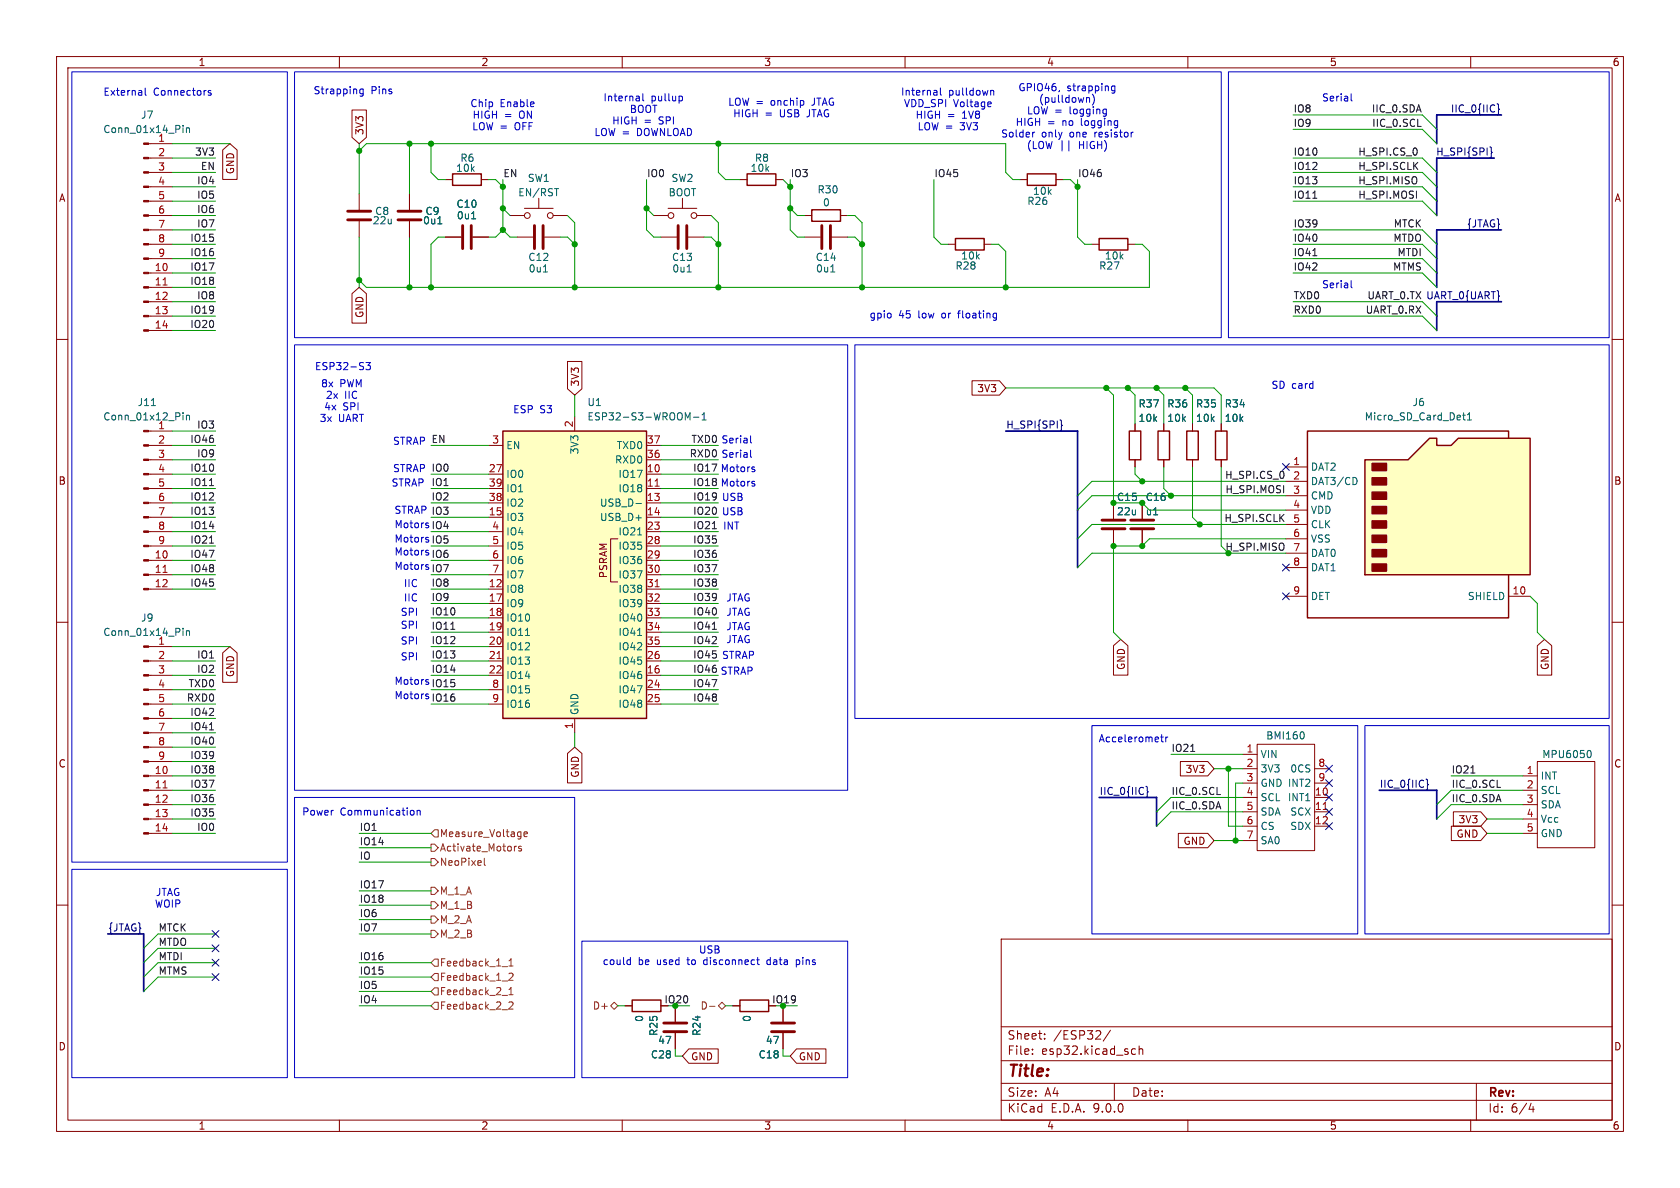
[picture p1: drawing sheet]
<svg xmlns="http://www.w3.org/2000/svg" width="297mm" height="210mm" viewBox="0 0 297 210" stroke-linecap="round" stroke-linejoin="round" font-family="sans-serif">
<g fill="none" stroke="#840000" stroke-width=".18">
<path d="M10 10h277v190h-277zM12 12h273v186h-273zM60 10v2M110 10v2M160 10v2M210 10v2M260 10v2M10 60h2M285 60h2M10 110h2M285 110h2M10 160h2"/>
<path d="M177 166h108v32h-108zM285 160h2M60 198v2M110 198v2M160 198v2M177 194.5h108M177 191.5h108M177 187.5h108M177 181.5h108M182.5 186.3v.1M182.5 185.5v.1M184.7 183.6v.1"/>
<path d="M184.7 182.8v.1M196.3 182.1l-1.3 2M197 191.5v3M200.2 186.3h.5M200.2 185.5h.5M201.4 185.5l.2-.1 .4 .1v.9M201.4 184.9v1.5M210 198v2M260 198v2M261 191.5v6.5M270.7 195l-.4 1.1h.9M271 195.6v1"/>
</g>
<path d="M88.9 76.2h25.4v50.8h-25.4z" fill="#ffffc2"/>
<path d="M80 30.7h5.1v2.1h-5.1zM132.1 30.7h5.1v2.1h-5.1zM143.5 37.1h5.1v2h-5.1zM88.9 76.2h25.4v50.8h-25.4zM111.8 176.8h5v2h-5zM130.8 176.8h5.1v2h-5.1z" fill="none" stroke="#840000" stroke-width=".25"/>
<g fill="none" stroke="#840000" stroke-width=".18">
<path d="M63.5 34.3v2.8M63.5 39.1v2.8M72.4 34.3v2.8M72.4 39.1v2.8M78.7 31.8h1.3M85.1 31.8h1.3M90.2 38.1h2.5M92.7 36.8h5.1M95.2 35.1v1.7M97.8 38.1h2.5M115.6 38.1h2.5M118.1 36.8h5.1"/>
<path d="M120.6 35.1v1.7M123.2 38.1h2.5M130.8 31.8h1.3M137.2 31.8h1.2M142.2 38.1h1.3M148.6 38.1h1.3M78.7 41.9h2.8M83.6 41.9h2.8M91.4 41.9h2.8M96.3 41.9h2.8M116.8 41.9h2.8M121.7 41.9h2.8"/>
<path d="M26.3 78.7h4.2M26.3 76.2h4.2M86.4 78.7h2.5M101.6 73.7v2.5M114.3 78.7h2.5M26.3 83.8h4.2M26.3 86.4h4.2M26.3 88.9h4.2M26.3 91.4h4.2M26.3 94h4.2M26.3 96.5h4.2M26.3 99.1h4.2"/>
<path d="M26.3 81.3h4.2M86.4 83.8h2.5M86.4 86.4h2.5M86.4 88.9h2.5M86.4 91.4h2.5M86.4 94h2.5M86.4 96.5h2.5M86.4 99.1h2.5M109.2 95.3h-1.3v7.6h1.3M114.3 83.8h2.5M114.3 86.4h2.5M114.3 88.9h2.5"/>
<path d="M114.3 91.4h2.5M114.3 94h2.5M114.3 96.5h2.5M114.3 99.1h2.5M114.3 81.3h2.5M26.3 101.6h4.2M26.3 104.1h4.2M26.3 114.3h4.2M26.3 116.8h4.2M26.3 119.4h4.2M86.4 101.6h2.5M86.4 104.1h2.5"/>
<path d="M86.4 106.7h2.5M86.4 109.2h2.5M86.4 111.8h2.5M86.4 114.3h2.5M86.4 116.8h2.5M86.4 119.4h2.5M114.3 101.6h2.5M114.3 104.1h2.5M114.3 106.7h2.5M114.3 109.2h2.5M114.3 111.8h2.5M114.3 114.3h2.5"/>
<path d="M114.3 116.8h2.5M114.3 119.4h2.5M26.3 121.9h4.2M26.3 124.5h4.2M26.3 127h4.2M26.3 129.5h4.2M26.3 132.1h4.2M26.3 134.6h4.2M26.3 137.2h4.2M26.3 139.7h4.2M86.4 121.9h2.5M86.4 124.5h2.5"/>
<path d="M101.6 127v2.5M114.3 121.9h2.5M114.3 124.5h2.5M219.7 133.4h2.5M219.7 135.9h2.5M219.7 138.4h2.5M222.2 131.6h10.2v18.8h-10.2zM232.4 135.9h2.5M232.4 138.4h2.5M269.2 137.2h2.6M269.2 139.7h2.6M271.8 134.6h10.1v15.3h-10.1z"/>
<path d="M26.3 142.2h4.2M26.3 144.8h4.2M26.3 147.3h4.2M219.7 141h2.5M219.7 143.5h2.5M219.7 146.1h2.5M219.7 148.6h2.5M232.4 141h2.5M232.4 143.5h2.5M232.4 146.1h2.5M269.2 142.2h2.6M269.2 144.8h2.6"/>
<path d="M269.2 147.3h2.6M110.5 177.8h1.3M116.8 177.8h1.3M119.4 177.8v2.8M129.5 177.8h1.3M135.9 177.8h1.3M138.4 177.8v2.8M119.4 182.6v2.8M138.4 182.6v2.8"/>
<circle cx="93.2" cy="38.1" r=".51"/>
<circle cx="97.3" cy="38.1" r=".51"/>
<circle cx="118.6" cy="38.1" r=".51"/>
<circle cx="122.7" cy="38.1" r=".51"/>
</g>
<g fill="none" stroke="#006464" stroke-width=".18">
<path d="M77.4 39.6h.7M83.4 38.7h.7M98 33.3h.8M96.1 48.1h.7M121.5 48.1h.7M26.8 71.7h.7M32.4 73v.1M32.4 73.4v.8M33 73.4v.8M33 73.5l.1-.1 .3 .1 .1 .7M121.6 73.9l.4-.9v1.2M122.6 73.8h1"/>
<path d="M124.1 74.2h.7M124.1 73.3l.4-.3v1.2M112.4 89h1M112.7 94.6h.7M32.4 111.1v.1M32.4 111.5v.8M33 111.5v.8M33 111.6l.1-.1 .3 .1 .1 .7M92.9 112.3h.7M112.7 112.3h.7M230.4 129.4l.2 .4-.2 .8M280.9 132.7a.68 .68 0 0 1 .4 .6 .68 .68 0 0 1-.4 .6"/>
</g>
<path d="M115.8 85.9h.7M28.8 101.2h.7M87.9 116.4h.7M115.8 103.7h.7M28.8 139.3h.7M233.9 143.1h.7" fill="none" stroke="#a90000" stroke-width=".18"/>
<g fill="none" stroke="#840000" stroke-width=".51">
<path d="M61.5 37.3h4M61.5 38.9h4M70.4 37.3h4M70.4 38.9h4M81.8 39.9v4M83.3 39.9v4M94.5 39.9v4M96 39.9v4M119.9 39.9v4M121.4 39.9v4M117.3 182.4h4.1M117.3 180.8h4.1"/>
<path d="M136.4 182.4h4.1M136.4 180.8h4.1"/>
</g>
<g fill="#840000" stroke="#840000" stroke-width=".18">
<path d="M25.4 114.2h.9v.2h-.9z"/>
<path d="M25.4 116.7h.9v.3h-.9z"/>
<path d="M25.4 119.3h.9v.2h-.9z"/>
<path d="M25.4 121.8h.9v.2h-.9z"/>
<path d="M25.4 124.3h.9v.3h-.9z"/>
<path d="M25.4 126.9h.9v.2h-.9z"/>
<path d="M25.4 129.4h.9v.3h-.9z"/>
<path d="M25.4 132h.9v.2h-.9z"/>
<path d="M25.4 134.5h.9v.2h-.9z"/>
<path d="M25.4 137h.9v.3h-.9z"/>
<path d="M25.4 139.6h.9v.2h-.9z"/>
<path d="M25.4 142.1h.9v.3h-.9z"/>
<path d="M25.4 144.7h.9v.2h-.9z"/>
<path d="M25.4 147.2h.9v.2h-.9z"/>
<path d="M25.4 76.1h.9v.2h-.9z"/>
<path d="M25.4 78.6h.9v.3h-.9z"/>
<path d="M25.4 81.2h.9v.2h-.9z"/>
<path d="M25.4 83.7h.9v.2h-.9z"/>
<path d="M25.4 86.2h.9v.3h-.9z"/>
<path d="M25.4 88.8h.9v.2h-.9z"/>
<path d="M25.4 91.3h.9v.3h-.9z"/>
<path d="M25.4 93.9h.9v.2h-.9z"/>
<path d="M25.4 96.4h.9v.2h-.9z"/>
<path d="M25.4 98.9h.9v.3h-.9z"/>
<path d="M25.4 101.5h.9v.2h-.9z"/>
<path d="M25.4 104h.9v.3h-.9z"/>
</g>
<path d="M241.3 81.3h7.6l3.8-3.8h1.3v1.2h2.5l1.3-1.2h12.7v24.1h-29.2z" fill="#ffffc2"/>
<path d="M181.6 30.7h5.1v2.1h-5.1zM168.9 42.2h5.1v2h-5.1zM194.3 42.2h5.1v2h-5.1zM199.6 76.2h2.1v5.1h-2.1zM204.7 76.2h2.1v5.1h-2.1zM209.8 76.2h2v5.1h-2zM214.9 76.2h2v5.1h-2zM266.7 77.5v-1.3h-35.6v33h35.6v-7.6M241.3 81.3h7.6l3.8-3.8h1.3v1.2h2.5l1.3-1.2h12.7v24.1h-29.2z" fill="none" stroke="#840000" stroke-width=".25"/>
<g fill="#840000" stroke="#840000" stroke-width=".25">
<path d="M242.6 81.9h2.5v1.3h-2.5z"/>
<path d="M242.6 84.5h2.5v1.2h-2.5z"/>
<path d="M242.6 87h2.5v1.3h-2.5z"/>
<path d="M242.6 89.5h2.5v1.3h-2.5z"/>
<path d="M242.6 92.1h2.5v1.2h-2.5z"/>
<path d="M242.6 94.6h2.5v1.3h-2.5z"/>
<path d="M242.6 97.2h2.5v1.2h-2.5z"/>
<path d="M242.6 99.7h2.5v1.3h-2.5z"/>
</g>
<g fill="none" stroke="#840000" stroke-width=".18">
<path d="M62.2 19.4h2.6v4.9l-1.3 1.1-1.3-1.1zM26.3 25.4h4.2M26.3 27.9h4.2M26.3 30.5h4.2M26.3 33h4.2M26.3 35.6h4.2M26.3 38.1h4.2M39.4 26.5l1.2-1.1 1.3 1.1v5.2h-2.5zM72.4 34.3v2.8M72.4 39.1v2.8M180.3 31.8h1.3M186.7 31.8h1.3"/>
<path d="M26.3 43.2h4.2M26.3 40.6h4.2M26.3 45.7h4.2M26.3 48.3h4.2M26.3 50.8h4.2M26.3 53.3h4.2M26.3 55.9h4.2M26.3 58.4h4.2M62.2 51.9l1.3-1.1 1.3 1.1v5.2h-2.6zM78.7 41.9h2.8M83.6 41.9h2.8M142.2 41.9h2.8"/>
<path d="M147.1 41.9h2.8M167.6 43.2h1.3M174 43.2h1.3M193 43.2h1.3M199.4 43.2h1.3M100.3 63.9h2.6v4.8l-1.3 1.2-1.3-1.2zM171.8 67.3h4.9l1.1 1.3-1.1 1.3h-4.9zM200.7 74.9v1.3M205.7 74.9v1.3M210.8 74.9v1.3M215.9 74.9v1.3M196.8 88.9v2.8"/>
<path d="M196.8 93.7v2.8M200.7 81.3v1.3M201.9 88.9v2.8M201.9 93.7v2.8M205.7 81.3v1.3M210.8 81.3v1.3M215.9 81.3v1.3M227.3 82.6h3.8M227.3 85.1h3.8M227.3 87.6h3.8M227.3 90.2h3.8M227.3 92.7h3.8"/>
<path d="M227.3 95.3h3.8M227.3 97.8h3.8M39.4 115.4l1.2-1.1 1.3 1.1v5.2h-2.5zM196.8 114.1l1.3-1.1 1.3 1.1v5.2h-2.6zM227.3 100.3h3.8M227.3 105.4h3.8M266.7 105.4h3.8M271.8 114.1l1.2-1.1 1.3 1.1v5.2h-2.5zM100.3 133.2l1.3-1.1 1.3 1.1v5.2h-2.6zM208.7 134.6h4.8l1.1 1.3-1.1 1.3h-4.8zM208.3 147.3h5.2l1.1 1.3-1.1 1.3h-5.2zM256.6 146h5.2l1.1 1.3-1.1 1.3h-5.2z"/>
<path d="M256.9 143.5h4.9l1.1 1.3-1.1 1.3h-4.9zM110.5 177.8h1.3M116.8 177.8h1.3M119.4 177.8v2.8M129.5 177.8h1.3M135.9 177.8h1.3M138.4 177.8v2.8M119.4 182.6v2.8M121.8 185.4h5.2v2.6h-5.2l-1.2-1.3zM138.4 182.6v2.8M140.8 185.4h5.2v2.6h-5.2l-1.1-1.3z"/>
</g>
<path d="M32.4 22.2v.1M32.4 22.6v.8M33 22.6v.8M33 22.7l.1-.1 .3 .1 .1 .7M77.4 39.6h.7M83.4 38.7h.7M146.9 48.1h.7M258.6 73.4h.4M258.7 73v1.1l.3 .1M259.4 74.2h.7M259.4 73.3l.4-.3v1.2M239.7 84.5l.2 .4-.2 .7" fill="none" stroke="#006464" stroke-width=".18"/>
<path d="M145.3 39.9v4M146.8 39.9v4M194.8 91.9h4.1M194.8 93.5h4.1M199.9 91.9h4.1M199.9 93.5h4.1" fill="none" stroke="#840000" stroke-width=".51"/>
<g fill="#840000" stroke="#840000" stroke-width=".18">
<path d="M25.4 25.3h.9v.2h-.9z"/>
<path d="M25.4 27.8h.9v.3h-.9z"/>
<path d="M25.4 30.4h.9v.2h-.9z"/>
<path d="M25.4 32.9h.9v.2h-.9z"/>
<path d="M25.4 35.4h.9v.3h-.9z"/>
<path d="M25.4 38h.9v.2h-.9z"/>
<path d="M25.4 40.5h.9v.3h-.9z"/>
<path d="M25.4 43.1h.9v.2h-.9z"/>
<path d="M25.4 45.6h.9v.2h-.9z"/>
<path d="M25.4 48.1h.9v.3h-.9z"/>
<path d="M25.4 50.7h.9v.2h-.9z"/>
<path d="M25.4 53.2h.9v.3h-.9z"/>
<path d="M25.4 55.8h.9v.2h-.9z"/>
<path d="M25.4 58.3h.9v.2h-.9z"/>
</g>
<path d="M28.8 50.4h.7" fill="none" stroke="#a90000" stroke-width=".18"/>
<g fill="none" stroke="#725600" stroke-width=".18">
<path d="M76.2 159.4h.6l.7 .6-.7 .7h-.6zM76.2 151.8h.6l.7 .6-.7 .6h-.6zM76.2 149.2h.6l.7 .7-.7 .6h-.6zM76.2 156.8h.6l.7 .7-.7 .6h-.6zM76.8 146.7h.7v1.3h-.7l-.6-.7zM85.6 151.7v1.1l.2 .2M90.9 149.6v.8M91.3 149.6l-.4 .2M92 147.1h.1M92.1 147.1l-.1 1.1M92.1 147.8l-.1 .1M92.2 149.7l-.3-.1-.2 .2v.2l.5 .1v.3h-.5"/>
<path d="M92.6 147.5l.6-.1v-.3h-.4l-.2 .1 .1 .6h.5M76.2 161.9h.6l.7 .7-.7 .6h-.6zM76.2 164.5h.6l.7 .6-.7 .6h-.6zM76.8 172.1h.7v1.3h-.7l-.6-.7zM76.8 169.5h.7v1.3h-.7l-.6-.6zM76.8 177.2h.7v1.2h-.7l-.6-.6zM76.8 174.6h.7v1.3h-.7l-.6-.6zM88.8 170.9h.9M88.8 176h.9M90 172.2l.5-.2 .2 .4-.8 .9h.8M90 177.2l.5-.1 .2 .4-.8 .9h.8M90 170.8h.7"/>
<path d="M90 169.9l.3-.4v1.3M90 174.9l.3-.3v1.2M90 175.8h.7M107.9 177.8l.7-.6 .6 .6-.6 .6zM125.4 177.9h1M127 177.8l.6-.6 .7 .6-.7 .6z"/>
</g>
<g fill="none" stroke="#0f0f0f" stroke-width=".18">
<path d="M232.1 35h.7M250.6 22.3h.6M232.1 45.2h.7M37 85.8h.8M37 96h.8M125.9 93.5h.8M79.7 111.2h.7M125.9 111.2h.8M37 129h.8M210.5 132.8h.7M260 136.6h.8M264.7 139.2h.6"/>
<path d="M215.2 140.5h.6"/>
</g>
<g fill="none" stroke="#000084" stroke-width=".18">
<path d="M264.7 18.4l.2 .1v.6l.2 .2-.2 .2v.6l-.2 .2M263.5 26l.1 .2v.6l.2 .1-.2 .2v.6l-.1 .2M187.5 74.2l.1 .2v.6l.2 .2-.2 .2v.6l-.1 .2M226.7 99.7l1.2 1.2M226.7 81.9l1.2 1.3M227.9 99.7l-1.2 1.2M227.9 81.9l-1.2 1.3M226.7 104.8l1.2 1.2M227.9 104.8l-1.2 1.2M202.6 139l.2 .2v.6l.2 .2-.2 .2v.6l-.2 .1M234.3 135.3l1.3 1.2M234.3 137.8l1.3 1.2"/>
<path d="M235.6 135.3l-1.3 1.2M235.6 137.8l-1.3 1.2M252.1 137.7l.2 .2v.6l.2 .2-.2 .2v.6l-.2 .2M234.3 140.4l1.3 1.2M234.3 145.4l1.3 1.3M234.3 142.9l1.3 1.2M235.6 140.4l-1.3 1.2M235.6 145.4l-1.3 1.3M235.6 142.9l-1.3 1.2M37.5 172.1l1.2 1.2M37.5 169.6l1.2 1.2M37.5 164.5l1.2 1.2"/>
<path d="M37.5 167l1.2 1.2M38.7 172.1l-1.2 1.2M38.7 169.6l-1.2 1.2M38.7 164.5l-1.2 1.2M38.7 167l-1.2 1.2"/>
</g>
<path d="M264.2 27.9h-10.2v10.2M265.4 20.3h-11.4v5.1M265.4 40.6h-11.4v10.2M265.4 53.3h-11.4v5.1M177.8 76.2h12.7v24.1M243.8 139.7h10.2v5.1M194.3 141h10.2v5.1M19 165.1h6.4v10.2" fill="none" stroke="#000084" stroke-width=".3"/>
<g fill="none" stroke="#009600" stroke-width=".18">
<path d="M30.5 38.1h7.6M30.5 25.4h10.1M30.5 35.6h7.6M30.5 33h7.6M30.5 27.9h7.6M30.5 30.5h7.6M63.5 25.4v8.9M63.5 26.7l1.3-1.3h113v5.1l1.3 1.3h1.2M72.4 25.4v8.9M76.2 25.4v5.1l1.3 1.3h1.2M86.4 31.8h1.2l1.3 1.2M88.9 36.8l1.3 1.3"/>
<path d="M88.9 31.8v8.8M100.3 38.1l1.3 1.3v11.4M114.3 31.8v8.8l1.3 1.3h1.2M114.3 36.8l1.3 1.3M125.7 38.1l1.3 1.3v11.4M127 25.4v5.1l1.3 1.3h2.5M138.4 31.8l1.3 1.2M139.7 36.8l1.3 1.3h1.2M139.7 31.8v8.8l1.3 1.3h1.2M149.9 38.1h1.2l1.3 1.3v11.4M165.1 31.8v10.1l1.3 1.3h1.2M188 31.8h1.2l1.3 1.2"/>
<path d="M190.5 31.8v10.1l1.3 1.3h1.2M228.6 35.6h22.9l2.5 2.5M228.6 33h22.9l2.5 2.6M228.6 27.9h22.9l2.5 2.6M228.6 30.5h22.9l2.5 2.5M228.6 20.3h22.9l2.5 2.6M228.6 22.9h22.9l2.5 2.5M30.5 53.3h7.6M30.5 55.9h7.6M30.5 58.4h7.6M30.5 48.3h7.6M30.5 50.8h7.6"/>
<path d="M30.5 40.6h7.6M30.5 43.2h7.6M30.5 45.7h7.6M63.5 41.9v8.9M72.4 41.9v8.9M78.7 41.9h-1.2l-1.3 1.3v7.6M88.9 40.6l1.3 1.3h1.2M88.9 40.6l-1.3 1.3h-1.2M99.1 41.9h1.2l1.3 1.3M124.5 41.9h1.2l1.3 1.3M149.9 41.9h1.2l1.3 1.3M175.3 43.2h1.2l1.3 1.3v6.3"/>
<path d="M200.7 43.2h1.2l1.3 1.3v6.3h-138.4l-1.3-1.3M228.6 53.3h22.9l2.5 2.6M228.6 55.9h22.9l2.5 2.5M228.6 48.3h22.9l2.5 2.5M228.6 40.6h22.9l2.5 2.6M228.6 43.2h22.9l2.5 2.5M228.6 45.7h22.9l2.5 2.6M30.5 78.7h7.6M30.5 76.2h7.6M76.2 78.7h10.2M101.6 69.9v3.8M116.8 78.7h10.2"/>
<path d="M177.8 68.6h36.8l1.3 1.3v5M195.6 68.6l1.2 1.3v19h5.1l1.3 1.3h24.1M199.4 68.6l1.3 1.3v5M204.5 68.6l1.2 1.3v5M209.5 68.6l1.3 1.3v5M30.5 86.4h7.6M30.5 81.3h7.6M30.5 88.9h7.6M30.5 83.8h7.6M30.5 94h7.6M30.5 91.4h7.6M30.5 99.1h7.6"/>
<path d="M30.5 96.5h7.6M76.2 86.4h10.2M76.2 88.9h10.2M76.2 83.8h10.2M76.2 94h10.2M76.2 91.4h10.2M76.2 99.1h10.2M76.2 96.5h10.2M116.8 86.4h10.2M116.8 81.3h10.2M116.8 88.9h10.2M116.8 83.8h10.2"/>
<path d="M116.8 94h10.2M116.8 91.4h10.2M116.8 99.1h10.2M116.8 96.5h10.2M200.7 82.6v1.2l1.2 1.3M205.7 82.6v3.8l1.3 1.2M210.8 82.6v8.8l1.3 1.3M215.9 82.6v13.9l1.3 1.3M227.3 95.3h-24.1l-1.3 1.2h-5.1v15.3l1.3 1.2M227.3 92.7h-34.3l-2.5 2.6M227.3 85.1h-34.3l-2.5 2.5M227.3 97.8h-34.3l-2.5 2.5"/>
<path d="M227.3 87.6h-34.3l-2.5 2.6M30.5 101.6h7.6M30.5 114.3h10.1M30.5 116.8h7.6M30.5 119.4h7.6M30.5 104.1h7.6M76.2 101.6h10.2M76.2 114.3h10.2M76.2 111.8h10.2M76.2 116.8h10.2M76.2 119.4h10.2M76.2 104.1h10.2"/>
<path d="M76.2 106.7h10.2M76.2 109.2h10.2M116.8 101.6h10.2M116.8 114.3h10.2M116.8 111.8h10.2M116.8 116.8h10.2M116.8 119.4h10.2M116.8 104.1h10.2M116.8 106.7h10.2M116.8 109.2h10.2M270.5 105.4l1.3 1.3v5.1l1.2 1.2M30.5 127h7.6"/>
<path d="M30.5 121.9h7.6M30.5 137.2h7.6M30.5 134.6h7.6M30.5 139.7h7.6M30.5 124.5h7.6M30.5 132.1h7.6M30.5 129.5h7.6M76.2 121.9h10.2M76.2 124.5h10.2M101.6 129.5v2.6M116.8 121.9h10.2M116.8 124.5h10.2"/>
<path d="M207 133.4h12.7M214.6 135.9h5.1M217.2 135.9v10.2h2.5M219.7 138.4h-1.3v10.2M256.5 137.2h12.7M269.2 139.7h-12.7l-2.5 2.5M30.5 144.8h7.6M30.5 147.3h7.6M30.5 142.2h7.6M63.5 147.3h12.7M63.5 157.5h12.7M63.5 152.4h12.7"/>
<path d="M63.5 149.9h12.7M214.6 148.6h5.1M219.7 143.5h-12.7l-2.5 2.6M219.7 141h-12.7l-2.5 2.5M262.9 144.8h6.3M262.9 147.3h6.3M269.2 142.2h-12.7l-2.5 2.6M38.1 165.1h-10.2l-2.5 2.5M38.1 170.2h-10.2l-2.5 2.5M38.1 172.7h-10.2l-2.5 2.6M38.1 167.6h-10.2l-2.5 2.6M63.5 177.8h12.7"/>
<path d="M63.5 160h12.7M63.5 165.1h12.7M63.5 170.2h12.7M63.5 175.3h12.7M63.5 162.6h12.7M63.5 172.7h12.7M109.2 177.8h1.3M119.4 177.8h2.5M128.3 177.8h1.2M138.4 177.8h2.6M119.4 185.4v1.3h1.2M138.4 185.4v1.3h1.3"/>
</g>
<g fill="none" stroke="#0000c2" stroke-width=".18">
<path d="M12.7 12.7h38.1v139.7h-38.1zM25.7 15.6v1.1l.2 .1M37.3 16.1l-.3-.1-.2 .2 .1 .2 .4 .1v.3h-.5M52.1 12.7h163.8v47h-163.8zM64.2 15.7v1.1l-.2 .2-.3-.1M64.2 15.8l-.4-.1-.2 .3 .1 .5h.5M113 17.1v.7M113 17.8h-.1M113 17.3l-.1 .1M113.6 16.6v1.1l.2 .1M120.2 17l.3 .1 .2 .1-.1 .5-.4 .1M165.6 16v.8"/>
<path d="M165.6 16.8h-.1M165.6 16.3h-.1M166.2 15.6v1l.2 .2M175 18l.2 .3-.6 .1M175.1 16.1l.2-.1h.3l.1 .8M175.2 18.8l-.2 .1M187.3 16l-.1 .2M192.6 17.3v.8M193.4 17.2v.8l-.3 .6M195.2 19.3h.4M195.6 19.3v1l-.3 .3M197.1 15.2v1l-.2 .3-.3-.1"/>
<path d="M197.1 15.3l-.4-.1-.2 .2 .1 .6h.5M217.2 12.7h67.3v47h-67.3zM238.9 16.6v1.1l.1 .2M182.9 23.4l-.3 .1M189 24.9v1.8M195.6 20.1h-.4M200.3 23.4h-.2M157.5 55.5v.6M176 55.4h.2M176.2 55.4v1l-.2 .2M176.2 56.1l-.2 .1M238.9 49.6v1.1l.1 .2"/>
<path d="M52.1 61h97.8v78.7h-97.8zM64.7 64.1h.8l-.4 .5 .3 .1v.5l-.2 .2-.5-.2M132.7 79.6v1.1l.2 .1M132.7 77v1.1l.2 .2M151.1 61h133.4v66h-133.4zM133.1 83h.3l.1 .2-.2 .2h-.3M133.1 85.5l.3 .1 .1 .1-.2 .2h-.3M133.1 82.5l.3 .1M133.1 85.1h.3M193 128.3h47v36.8h-47zM205.2 130.3h.5M205.4 129.9v1.1l.3 .1"/>
<path d="M206.1 130.3v.8M206.5 130.3l-.4 .2M241.3 128.3h43.2v36.8h-43.2zM12.7 153.7h38.1v36.8h-38.1zM52.1 141h49.5v49.5h-49.5zM72.8 143.2l.3 .1 .1 .2-.1 .5-.3 .1M73.7 143.4l.2-.2 .3 .1 .1 .8M73.7 143.2v.9M102.9 166.4h47v24.1h-47zM111.1 169.7h.3M111.4 169.2v1.3M111.4 170.5h-.3"/>
<path d="M133.8 169.7h.4M133.9 169.2v1.1l.3 .2M135.7 169.7l-.1 .2 .1 .6M140.8 170.5h.3M140.8 169.7v1.2M141.1 169.7h-.3"/>
</g>
<g fill="#009600" stroke="#009600" stroke-width=".18">
<circle cx="138.4" cy="177.8" r=".46"/>
<circle cx="119.4" cy="177.8" r=".46"/>
<circle cx="217.2" cy="135.9" r=".46"/>
<circle cx="218.4" cy="148.6" r=".46"/>
<circle cx="207" cy="87.6" r=".46"/>
<circle cx="212.1" cy="92.7" r=".46"/>
<circle cx="199.4" cy="68.6" r=".46"/>
<circle cx="209.5" cy="68.6" r=".46"/>
<circle cx="201.9" cy="85.1" r=".46"/>
<circle cx="196.8" cy="96.5" r=".46"/>
<circle cx="127" cy="25.4" r=".46"/>
<circle cx="88.9" cy="33" r=".46"/>
<circle cx="127" cy="43.2" r=".46"/>
<circle cx="114.3" cy="36.8" r=".46"/>
<circle cx="101.6" cy="43.2" r=".46"/>
<circle cx="101.6" cy="50.8" r=".46"/>
<circle cx="190.5" cy="33" r=".46"/>
<circle cx="139.7" cy="36.8" r=".46"/>
<circle cx="139.7" cy="33" r=".46"/>
<circle cx="63.5" cy="26.7" r=".46"/>
<circle cx="88.9" cy="40.6" r=".46"/>
<circle cx="76.2" cy="25.4" r=".46"/>
<circle cx="127" cy="50.8" r=".46"/>
<circle cx="152.4" cy="50.8" r=".46"/>
<circle cx="195.6" cy="68.6" r=".46"/>
<circle cx="177.8" cy="50.8" r=".46"/>
<circle cx="152.4" cy="43.2" r=".46"/>
<circle cx="204.5" cy="68.6" r=".46"/>
<circle cx="196.8" cy="88.9" r=".46"/>
<circle cx="201.9" cy="88.9" r=".46"/>
<circle cx="201.9" cy="96.5" r=".46"/>
<circle cx="63.5" cy="49.5" r=".46"/>
<circle cx="72.4" cy="50.8" r=".46"/>
<circle cx="76.2" cy="50.8" r=".46"/>
<circle cx="88.9" cy="36.8" r=".46"/>
<circle cx="72.4" cy="25.4" r=".46"/>
</g>
<text font-size="2.8" fill="#840000" x="178" y="190.9">Title:</text>
<g font-size="2.1" fill="#840000">
<text x="178" y="184">Sheet:</text>
<text x="186.2" y="184">/ESP32/</text>
<text x="178" y="186.7">File:</text>
<text x="184.1" y="186.7">esp32.kicad_sch</text>
<text x="178" y="196.9">KiCad</text>
<text x="178" y="194.1">Size:</text>
<text x="184.7" y="194.1">A4</text>
<text x="185.7" y="196.9">E.D.A.</text>
<text x="193.3" y="196.9">9.0.0</text>
<text x="200" y="194.1">Date:</text>
<text x="263" y="194.3">Rev:</text>
<text x="263" y="196.9">Id:</text>
<text x="267.1" y="196.9">6/4</text>
</g>
<g font-size="1.8" fill="#840000">
<text x="35" y="11.9">1</text>
<text x="85" y="11.9">2</text>
<text x="135" y="11.9">3</text>
<text x="185" y="11.9">4</text>
<text x="235" y="11.9">5</text>
<text x="285" y="11.9">6</text>
<text x="64.5" y="24" transform="rotate(-90 64.5 24)">3V3</text>
<text x="10.3" y="35.9">A</text>
<text x="41.6" y="30.9" transform="rotate(-90 41.6 30.9)">GND</text>
<text x="285.3" y="35.9">A</text>
<text x="64.5" y="56.3" transform="rotate(-90 64.5 56.3)">GND</text>
<text x="102.6" y="68.4" transform="rotate(-90 102.6 68.4)">3V3</text>
<text x="172.7" y="69.5">3V3</text>
<text x="10.3" y="85.9">B</text>
<text x="285.3" y="85.9">B</text>
<text x="107.5" y="102.3" transform="rotate(-90 107.5 102.3)">PSRAM</text>
<text x="41.6" y="119.8" transform="rotate(-90 41.6 119.8)">GND</text>
<text x="199.1" y="118.5" transform="rotate(-90 199.1 118.5)">GND</text>
<text x="274" y="118.5" transform="rotate(-90 274 118.5)">GND</text>
<text x="10.3" y="135.9">C</text>
<text x="102.6" y="137.6" transform="rotate(-90 102.6 137.6)">GND</text>
<text x="209.5" y="136.8">3V3</text>
<text x="285.3" y="135.9">C</text>
<text x="209.1" y="149.5">GND</text>
<text x="257.4" y="148.3">GND</text>
<text x="257.8" y="145.7">3V3</text>
<text x="10.3" y="185.9">D</text>
<text x="285.3" y="185.9">D</text>
<text x="122.1" y="187.6">GND</text>
<text x="141.1" y="187.6">GND</text>
<text x="35" y="199.9">1</text>
<text x="85" y="199.9">2</text>
<text x="135" y="199.9">3</text>
<text x="185" y="199.9">4</text>
<text x="235" y="199.9">5</text>
<text x="285" y="199.9">6</text>
</g>
<g font-size="1.8" fill="#0000c2">
<text x="18.2" y="17.1">External</text>
<text x="27.1" y="17.1">Connectors</text>
<text x="55.3" y="16.9">Strapping</text>
<text x="65.6" y="16.9">Pins</text>
<text x="159.2" y="17.1">Internal</text>
<text x="167.7" y="17.1">pulldown</text>
<text x="179.9" y="16.3">GPIO46,</text>
<text x="188.6" y="16.3">strapping</text>
<text x="83.1" y="19.1">Chip</text>
<text x="83.4" y="23.2">LOW =</text>
<text x="83.4" y="21.2">HIGH</text>
<text x="88.4" y="19.1">Enable</text>
<text x="89.2" y="21.2">=</text>
<text x="91.1" y="23.2">OFF</text>
<text x="91.9" y="21.2">ON</text>
<text x="106.6" y="18.1">Internal</text>
<text x="108.1" y="22.2">HIGH</text>
<text x="111.2" y="20.2">BOOT</text>
<text x="113.8" y="22.2">=</text>
<text x="115.1" y="18.1">pullup</text>
<text x="116.6" y="22.2">SPI</text>
<text x="128.6" y="18.9">LOW =</text>
<text x="129.5" y="20.9">HIGH</text>
<text x="135.2" y="20.9">=</text>
<text x="136.4" y="18.9">onchip</text>
<text x="138" y="20.9">USB</text>
<text x="142.9" y="20.9">JTAG</text>
<text x="143.8" y="18.9">JTAG</text>
<text x="159.7" y="19.1">VDD_SPI</text>
<text x="161.8" y="21.2">HIGH</text>
<text x="162.1" y="23.2">LOW =</text>
<text x="167.5" y="21.2">=</text>
<text x="168.6" y="19.1">Voltage</text>
<text x="169.8" y="23.2">3V3</text>
<text x="170.2" y="21.2">1V8</text>
<text x="179.5" y="22.5">HIGH</text>
<text x="181.5" y="20.4">LOW =</text>
<text x="183.6" y="18.4">(pulldown)</text>
<text x="185.2" y="22.5">=</text>
<text x="187.9" y="22.5">no</text>
<text x="189.2" y="20.4">logging</text>
<text x="191.4" y="22.5">logging</text>
<text x="233.6" y="18.1">Serial</text>
<text x="105" y="24.3">LOW =</text>
<text x="112.7" y="24.3">DOWNLOAD</text>
<text x="176.9" y="24.5">Solder</text>
<text x="181.4" y="26.6">(LOW ||</text>
<text x="184.1" y="24.5">only</text>
<text x="189.2" y="24.5">one</text>
<text x="190.8" y="26.6">HIGH)</text>
<text x="193.8" y="24.5">resistor</text>
<text x="233.6" y="51.2">Serial</text>
<text x="153.6" y="56.5">gpio</text>
<text x="158.9" y="56.5">45</text>
<text x="162.4" y="56.5">low</text>
<text x="166.8" y="56.5">or</text>
<text x="169.9" y="56.5">floating</text>
<text x="55.6" y="65.6">ESP32-S3</text>
<text x="56.7" y="68.7">8x</text>
<text x="57.5" y="70.7">2x</text>
<text x="60.1" y="68.7">PWM</text>
<text x="60.9" y="70.7">IIC</text>
<text x="224.7" y="68.9">SD card</text>
<text x="56.4" y="74.8">3x</text>
<text x="57.2" y="72.8">4x</text>
<text x="59.8" y="74.8">UART</text>
<text x="60.6" y="72.8">SPI</text>
<text x="90.6" y="73.3">ESP</text>
<text x="95.4" y="73.3">S3</text>
<text x="69.4" y="78.8">STRAP</text>
<text x="69.4" y="83.7">STRAP IO0</text>
<text x="121.8" y="80.9">RXD0 Serial</text>
<text x="122.1" y="78.4">TXD0 Serial</text>
<text x="122.4" y="83.5">IO17 Motors</text>
<text x="69.1" y="86.2">STRAP IO1</text>
<text x="122.4" y="86">IO18 Motors</text>
<text x="127.5" y="88.8">USB</text>
<text x="69.6" y="91">STRAP IO3</text>
<text x="69.7" y="93.6">Motors IO4</text>
<text x="127.5" y="91.3">USB</text>
<text x="127.7" y="93.8">INT</text>
<text x="69.7" y="96.1">Motors IO5</text>
<text x="69.7" y="98.4">Motors IO6</text>
<text x="69.7" y="100.9">Motors IO7</text>
<text x="71.3" y="106.5">IIC</text>
<text x="71.3" y="104">IIC</text>
<text x="128.3" y="106.5">JTAG</text>
<text x="70.7" y="111.4">SPI</text>
<text x="70.7" y="109.1">SPI</text>
<text x="128.3" y="111.6">JTAG</text>
<text x="128.3" y="109.1">JTAG</text>
<text x="128.3" y="113.9">JTAG</text>
<text x="70.7" y="114.2">SPI</text>
<text x="70.7" y="116.9">SPI</text>
<text x="127.3" y="119.5">STRAP</text>
<text x="127.6" y="116.7">STRAP</text>
<text x="69.7" y="123.8">Motors IO16</text>
<text x="69.7" y="121.3">Motors IO15</text>
<text x="194.1" y="131.4">Accelerometr</text>
<text x="53.3" y="144.4">Power</text>
<text x="60.1" y="144.4">Communication</text>
<text x="27.3" y="160.6">WOIP</text>
<text x="27.5" y="158.6">JTAG</text>
<text x="106.4" y="170.8">could</text>
<text x="112.8" y="170.8">be</text>
<text x="116.2" y="170.8">used</text>
<text x="121.8" y="170.8">to</text>
<text x="123.5" y="168.8">USB</text>
<text x="124.9" y="170.8">disconnect</text>
<text x="136.2" y="170.8">data</text>
<text x="141.6" y="170.8">pins</text>
</g>
<g font-size="1.8" fill="#006464">
<text x="18.2" y="23.7">Conn_01x14_Pin</text>
<text x="24.8" y="21.2">J7</text>
<text x="27.9" y="25.1">1</text>
<text x="81.3" y="28.8">R6</text>
<text x="133.4" y="28.8">R8</text>
<text x="80.5" y="30.6">10k</text>
<text x="91.5" y="34.9">EN/RST</text>
<text x="93.2" y="32.4">SW1</text>
<text x="118.1" y="34.9">BOOT</text>
<text x="118.6" y="32.4">SW2</text>
<text x="132.6" y="30.6">10k</text>
<text x="144.4" y="34.4">R30</text>
<text x="182.5" y="34.6">10k</text>
<text x="65.8" y="39.9">22u</text>
<text x="66.2" y="38.2">C8</text>
<text x="74.7" y="39.9">0u1</text>
<text x="75.1" y="38.2">C9</text>
<text x="80.6" y="36.9">C10</text>
<text x="80.7" y="39">0u1</text>
<text x="145.4" y="36.7">0</text>
<text x="181.5" y="36.4">R26</text>
<text x="93.3" y="46.3">C12</text>
<text x="118.7" y="46.3">C13</text>
<text x="144.1" y="46.3">C14</text>
<text x="168.8" y="47.9">R28</text>
<text x="169.8" y="46.1">10k</text>
<text x="194.2" y="47.9">R27</text>
<text x="195.2" y="46.1">10k</text>
<text x="93.4" y="48.4">0u1</text>
<text x="118.8" y="48.4">0u1</text>
<text x="144.2" y="48.4">0u1</text>
<text x="24.2" y="72">J11</text>
<text x="103.8" y="72">U1</text>
<text x="249.6" y="72">J6</text>
<text x="18.2" y="74.5">Conn_01x12_Pin</text>
<text x="27.9" y="75.9">1</text>
<text x="103.8" y="74.5">ESP32-S3-WROOM-1</text>
<text x="201.2" y="74.8">10k</text>
<text x="201.2" y="72.2">R37</text>
<text x="206.3" y="74.8">10k</text>
<text x="206.3" y="72.2">R36</text>
<text x="211.3" y="74.8">10k</text>
<text x="211.3" y="72.2">R35</text>
<text x="216.4" y="74.8">10k</text>
<text x="216.4" y="72.2">R34</text>
<text x="241.2" y="74.5">Micro_SD_Card_Det1</text>
<text x="89.4" y="79.6">EN</text>
<text x="102.5" y="80.4" transform="rotate(-90 102.5 80.4)">3V3</text>
<text x="108.6" y="82.1">RXD0</text>
<text x="108.9" y="79.6">TXD0</text>
<text x="231.6" y="83.4">DAT2</text>
<text x="89.4" y="84.7">IO0</text>
<text x="89.4" y="87.2">IO1</text>
<text x="89.4" y="89.8">IO2</text>
<text x="106" y="89.8">USB_D-</text>
<text x="109.2" y="84.7">IO17</text>
<text x="109.2" y="87.2">IO18</text>
<text x="197.4" y="88.7">C15</text>
<text x="202.4" y="88.7">C16</text>
<text x="231.6" y="86">DAT3/CD</text>
<text x="231.6" y="88.5">CMD</text>
<text x="89.4" y="92.3">IO3</text>
<text x="89.4" y="94.8">IO4</text>
<text x="106" y="92.3">USB_D+</text>
<text x="109.2" y="94.8">IO21</text>
<text x="197.4" y="91.3">22u</text>
<text x="202.4" y="91.3">u1</text>
<text x="231.6" y="91">VDD</text>
<text x="231.6" y="93.6">CLK</text>
<text x="89.4" y="97.4">IO5</text>
<text x="89.4" y="99.9">IO6</text>
<text x="109.2" y="97.4">IO35</text>
<text x="109.2" y="99.9">IO36</text>
<text x="231.6" y="96.1">VSS</text>
<text x="231.6" y="98.7">DAT0</text>
<text x="231.6" y="101.2">DAT1</text>
<text x="89.4" y="102.5">IO7</text>
<text x="89.4" y="105">IO8</text>
<text x="89.4" y="107.5">IO9</text>
<text x="109.2" y="102.5">IO37</text>
<text x="109.2" y="105">IO38</text>
<text x="109.2" y="107.5">IO39</text>
<text x="231.6" y="106.3">DET</text>
<text x="259.4" y="106.3">SHIELD</text>
<text x="18.2" y="112.6">Conn_01x14_Pin</text>
<text x="24.8" y="110.1">J9</text>
<text x="89.4" y="110.1">IO10</text>
<text x="89.4" y="112.6">IO11</text>
<text x="109.2" y="110.1">IO40</text>
<text x="109.2" y="112.6">IO41</text>
<text x="27.9" y="114">1</text>
<text x="89.4" y="115.2">IO12</text>
<text x="89.4" y="117.7">IO13</text>
<text x="109.2" y="115.2">IO42</text>
<text x="109.2" y="117.7">IO45</text>
<text x="89.4" y="120.2">IO14</text>
<text x="89.4" y="122.8">IO15</text>
<text x="89.4" y="125.3">IO16</text>
<text x="109.2" y="120.2">IO46</text>
<text x="109.2" y="122.8">IO47</text>
<text x="109.2" y="125.3">IO48</text>
<text x="102.5" y="126.5" transform="rotate(-90 102.5 126.5)">GND</text>
<text x="223.8" y="130.9">BMI160</text>
<text x="222.8" y="134.2">VIN</text>
<text x="222.8" y="136.8">3V3</text>
<text x="228" y="136.8">0CS</text>
<text x="272.6" y="134.2">MPU6050</text>
<text x="222.8" y="139.3">GND INT2</text>
<text x="222.8" y="141.8">SCL</text>
<text x="227.6" y="141.8">INT1</text>
<text x="272.3" y="138">INT</text>
<text x="272.3" y="140.6">SCL</text>
<text x="272.3" y="143.1">SDA</text>
<text x="222.8" y="144.4">SDA</text>
<text x="222.8" y="146.9">CS</text>
<text x="222.8" y="149.5">SA0</text>
<text x="228" y="144.4">SCX</text>
<text x="228" y="146.9">SDX</text>
<text x="272.3" y="145.6">Vcc</text>
<text x="272.3" y="148.2">GND</text>
<text x="113.9" y="180.7" transform="rotate(-90 113.9 180.7)">0</text>
<text x="116.2" y="184.8">47</text>
<text x="116.4" y="183.2" transform="rotate(-90 116.4 183.2)">R25</text>
<text x="124.1" y="183.2" transform="rotate(-90 124.1 183.2)">R24</text>
<text x="132.9" y="180.7" transform="rotate(-90 132.9 180.7)">0</text>
<text x="135.3" y="184.8">47</text>
<text x="115" y="187.3">C28</text>
<text x="134" y="187.3">C18</text>
</g>
<g font-size="1.8" fill="#0f0f0f">
<text x="228.6" y="22.5">IO9</text>
<text x="228.6" y="20">IO8</text>
<text x="242.4" y="20">IIC_0.SDA</text>
<text x="242.5" y="22.5">IIC_0.SCL</text>
<text x="34.4" y="27.6">3V3</text>
<text x="228.6" y="27.6">IO10</text>
<text x="240" y="27.6">H_SPI.CS_0</text>
<text x="34.8" y="35.2">IO5</text>
<text x="34.8" y="32.7">IO4</text>
<text x="35.4" y="30.1">EN</text>
<text x="88.9" y="31.4">EN</text>
<text x="114.3" y="31.4">IO0</text>
<text x="139.7" y="31.4">IO3</text>
<text x="165.1" y="31.4">IO45</text>
<text x="190.5" y="31.4">IO46</text>
<text x="228.6" y="30.1">IO12</text>
<text x="228.6" y="32.7">IO13</text>
<text x="228.6" y="35.2">IO11</text>
<text x="240" y="32.7">H_SPI.MISO</text>
<text x="240" y="30.1">H_SPI.SCLK</text>
<text x="240" y="35.2">H_SPI.MOSI</text>
<text x="34.8" y="37.8">IO6</text>
<text x="34.8" y="40.3">IO7</text>
<text x="228.6" y="40.3">IO39</text>
<text x="246.3" y="40.3">MTCK</text>
<text x="33.5" y="45.4">IO16</text>
<text x="33.5" y="47.9">IO17</text>
<text x="33.5" y="42.8">IO15</text>
<text x="228.6" y="45.4">IO41</text>
<text x="228.6" y="42.8">IO40</text>
<text x="228.6" y="47.9">IO42</text>
<text x="246.2" y="47.9">MTMS</text>
<text x="246.2" y="42.8">MTDO</text>
<text x="247" y="45.4">MTDI</text>
<text x="33.5" y="50.5">IO18</text>
<text x="34.8" y="53">IO8</text>
<text x="228.6" y="53">TXD0</text>
<text x="241.6" y="53">UART_0.TX UART_0{UART}</text>
<text x="33.5" y="58.1">IO20</text>
<text x="33.5" y="55.5">IO19</text>
<text x="228.6" y="55.5">RXD0</text>
<text x="241.3" y="55.5">UART_0.RX</text>
<text x="34.8" y="75.9">IO3</text>
<text x="33.5" y="83.5">IO10</text>
<text x="33.5" y="78.4">IO46</text>
<text x="34.8" y="80.9">IO9</text>
<text x="76.2" y="78.4">EN</text>
<text x="33.5" y="88.6">IO12</text>
<text x="33.5" y="86">IO11</text>
<text x="76.2" y="88.6">IO2</text>
<text x="122.4" y="88.6">IO19</text>
<text x="216.5" y="84.7">H_SPI.CS_0</text>
<text x="216.5" y="87.3">H_SPI.MOSI</text>
<text x="33.5" y="91.1">IO13</text>
<text x="33.5" y="93.6">IO14</text>
<text x="122.4" y="91.1">IO20</text>
<text x="122.4" y="93.6">IO21</text>
<text x="216.4" y="92.4">H_SPI.SCLK</text>
<text x="33.5" y="98.7">IO47</text>
<text x="33.5" y="101.3">IO48</text>
<text x="33.5" y="96.2">IO21</text>
<text x="122.4" y="101.3">IO37</text>
<text x="122.4" y="98.7">IO36</text>
<text x="122.4" y="96.2">IO35</text>
<text x="33.5" y="103.8">IO45</text>
<text x="76.2" y="103.8">IO8</text>
<text x="76.2" y="106.3">IO9</text>
<text x="122.4" y="103.8">IO38</text>
<text x="122.4" y="106.3">IO39</text>
<text x="76.2" y="114">IO12</text>
<text x="76.2" y="108.9">IO10</text>
<text x="76.2" y="111.4">IO11</text>
<text x="122.4" y="114">IO42</text>
<text x="122.4" y="111.4">IO41</text>
<text x="122.4" y="108.9">IO40</text>
<text x="34.8" y="119">IO2</text>
<text x="34.8" y="116.5">IO1</text>
<text x="76.2" y="116.5">IO13</text>
<text x="76.2" y="119">IO14</text>
<text x="122.4" y="119">IO46</text>
<text x="122.4" y="116.5">IO45</text>
<text x="32.9" y="124.1">RXD0</text>
<text x="33.2" y="121.6">TXD0</text>
<text x="122.4" y="124.1">IO48</text>
<text x="122.4" y="121.6">IO47</text>
<text x="33.5" y="126.7">IO42</text>
<text x="33.5" y="131.7">IO40</text>
<text x="33.5" y="129.2">IO41</text>
<text x="33.5" y="136.8">IO38</text>
<text x="33.5" y="134.3">IO39</text>
<text x="207" y="133">IO21</text>
<text x="256.5" y="136.8">IO21</text>
<text x="33.5" y="139.4">IO37</text>
<text x="33.5" y="141.9">IO36</text>
<text x="207" y="140.6">IIC_0.SCL</text>
<text x="207" y="143.2">IIC_0.SDA</text>
<text x="256.5" y="139.4">IIC_0.SCL</text>
<text x="256.5" y="141.9">IIC_0.SDA</text>
<text x="33.5" y="144.4">IO35</text>
<text x="34.8" y="147">IO0</text>
<text x="63.5" y="149.5">IO14</text>
<text x="63.5" y="147">IO1</text>
<text x="63.5" y="152.1">IO</text>
<text x="63.5" y="157.1">IO17</text>
<text x="63.5" y="159.7">IO18</text>
<text x="27.9" y="164.8">MTCK</text>
<text x="27.9" y="167.3">MTDO</text>
<text x="63.5" y="162.2">IO6</text>
<text x="63.5" y="164.8">IO7</text>
<text x="27.9" y="169.8">MTDI</text>
<text x="27.9" y="172.4">MTMS</text>
<text x="63.5" y="169.8">IO16</text>
<text x="63.5" y="172.4">IO15</text>
<text x="63.5" y="174.9">IO5</text>
<text x="63.5" y="177.5">IO4</text>
</g>
<g font-size="1.8" fill="#000084">
<text x="256.4" y="20">IIC_0{IIC}</text>
<text x="253.8" y="27.6">H_SPI{SPI}</text>
<text x="259.2" y="40.3">{JTAG}</text>
<text x="177.8" y="75.9">H_SPI{SPI}</text>
<text x="194.3" y="140.6">IIC_0{IIC}</text>
<text x="243.8" y="139.4">IIC_0{IIC}</text>
<text x="19" y="164.8">{JTAG}</text>
</g>
<g font-size="1.8" fill="#a90000">
<text x="27.9" y="27.7">2</text>
<text x="27.9" y="30.2">3</text>
<text x="27.9" y="32.8">4</text>
<text x="27.9" y="35.3">5</text>
<text x="27.9" y="37.8">6</text>
<text x="27.9" y="40.4">7</text>
<text x="27.9" y="42.9">8</text>
<text x="27.9" y="45.5">9</text>
<text x="27.3" y="48">10</text>
<text x="27.3" y="50.5">11</text>
<text x="27.3" y="53.1">12</text>
<text x="27.3" y="55.6">13</text>
<text x="27.3" y="58.2">14</text>
<text x="101.3" y="75.6" transform="rotate(-90 101.3 75.6)">2</text>
<text x="27.9" y="78.5">2</text>
<text x="27.9" y="81">3</text>
<text x="27.9" y="83.6">4</text>
<text x="86.3" y="83.6">27</text>
<text x="86.9" y="78.5">3</text>
<text x="114.3" y="78.5">37</text>
<text x="114.3" y="81">36</text>
<text x="114.3" y="83.6">10</text>
<text x="228.5" y="82.3">1</text>
<text x="27.9" y="86.1">5</text>
<text x="27.9" y="88.6">6</text>
<text x="86.3" y="86.1">39</text>
<text x="86.3" y="88.6">38</text>
<text x="114.3" y="86.1">11</text>
<text x="114.3" y="88.6">13</text>
<text x="228.5" y="84.8">2</text>
<text x="228.5" y="87.4">3</text>
<text x="228.5" y="89.9">4</text>
<text x="27.9" y="91.2">7</text>
<text x="27.9" y="93.7">8</text>
<text x="86.3" y="91.2">15</text>
<text x="86.9" y="93.7">4</text>
<text x="114.3" y="91.2">14</text>
<text x="114.3" y="93.7">23</text>
<text x="228.5" y="92.5">5</text>
<text x="228.5" y="95">6</text>
<text x="27.3" y="98.8">10</text>
<text x="27.3" y="101.3">11</text>
<text x="27.9" y="96.3">9</text>
<text x="86.9" y="96.3">5</text>
<text x="86.9" y="98.8">6</text>
<text x="86.9" y="101.3">7</text>
<text x="114.3" y="96.3">28</text>
<text x="114.3" y="98.8">29</text>
<text x="114.3" y="101.3">30</text>
<text x="228.5" y="97.5">7</text>
<text x="228.5" y="100.1">8</text>
<text x="27.3" y="103.9">12</text>
<text x="86.3" y="103.9">12</text>
<text x="86.3" y="106.4">17</text>
<text x="114.3" y="103.9">31</text>
<text x="114.3" y="106.4">32</text>
<text x="228.5" y="105.2">9</text>
<text x="267.3" y="105.2">10</text>
<text x="86.3" y="109">18</text>
<text x="86.3" y="111.5">19</text>
<text x="114.3" y="109">33</text>
<text x="114.3" y="111.5">34</text>
<text x="27.9" y="116.6">2</text>
<text x="27.9" y="119.1">3</text>
<text x="86.3" y="114">20</text>
<text x="86.3" y="116.6">21</text>
<text x="86.3" y="119.1">22</text>
<text x="114.3" y="114">35</text>
<text x="114.3" y="116.6">26</text>
<text x="114.3" y="119.1">16</text>
<text x="27.9" y="121.7">4</text>
<text x="27.9" y="124.2">5</text>
<text x="86.9" y="121.7">8</text>
<text x="86.9" y="124.2">9</text>
<text x="114.3" y="121.7">24</text>
<text x="114.3" y="124.2">25</text>
<text x="27.9" y="126.7">6</text>
<text x="27.9" y="129.3">7</text>
<text x="27.9" y="131.8">8</text>
<text x="101.3" y="129" transform="rotate(-90 101.3 129)">1</text>
<text x="27.3" y="136.9">10</text>
<text x="27.9" y="134.4">9</text>
<text x="220.3" y="133.1">1</text>
<text x="220.3" y="135.6">2</text>
<text x="233" y="135.6">8</text>
<text x="269.8" y="136.9">1</text>
<text x="27.3" y="139.4">11</text>
<text x="27.3" y="142">12</text>
<text x="220.3" y="138.2">3</text>
<text x="220.3" y="140.7">4</text>
<text x="220.3" y="143.3">5</text>
<text x="232.4" y="140.7">10</text>
<text x="232.4" y="143.3">11</text>
<text x="233" y="138.2">9</text>
<text x="269.8" y="139.4">2</text>
<text x="269.8" y="142">3</text>
<text x="27.3" y="144.5">13</text>
<text x="27.3" y="147.1">14</text>
<text x="220.3" y="145.8">6</text>
<text x="220.3" y="148.3">7</text>
<text x="232.4" y="145.8">12</text>
<text x="269.8" y="144.5">4</text>
<text x="269.8" y="147.1">5</text>
</g>
<g font-size="1.8" fill="#009600">
<text x="216.5" y="97.4">H_SPI.MISO</text>
<text x="117.4" y="177.5">IO20</text>
<text x="136.4" y="177.5">IO19</text>
</g>
<g font-size="1.8" fill="#725600">
<text x="77.7" y="148.2">Measure_Voltage</text>
<text x="77.7" y="153.3">NeoPixel</text>
<text x="77.7" y="150.7">Activate_Motors</text>
<text x="77.7" y="160.9">M_1_B</text>
<text x="77.7" y="158.3">M_1_A</text>
<text x="77.7" y="163.4">M_2_A</text>
<text x="77.7" y="166">M_2_B</text>
<text x="77.7" y="173.6">Feedback_1_2</text>
<text x="77.7" y="171">Feedback_1_1</text>
<text x="77.7" y="178.7">Feedback_2_2</text>
<text x="77.7" y="176.1">Feedback_2_1</text>
<text x="104.7" y="178.7">D+</text>
<text x="123.8" y="178.7">D-</text>
</g>
</svg>
